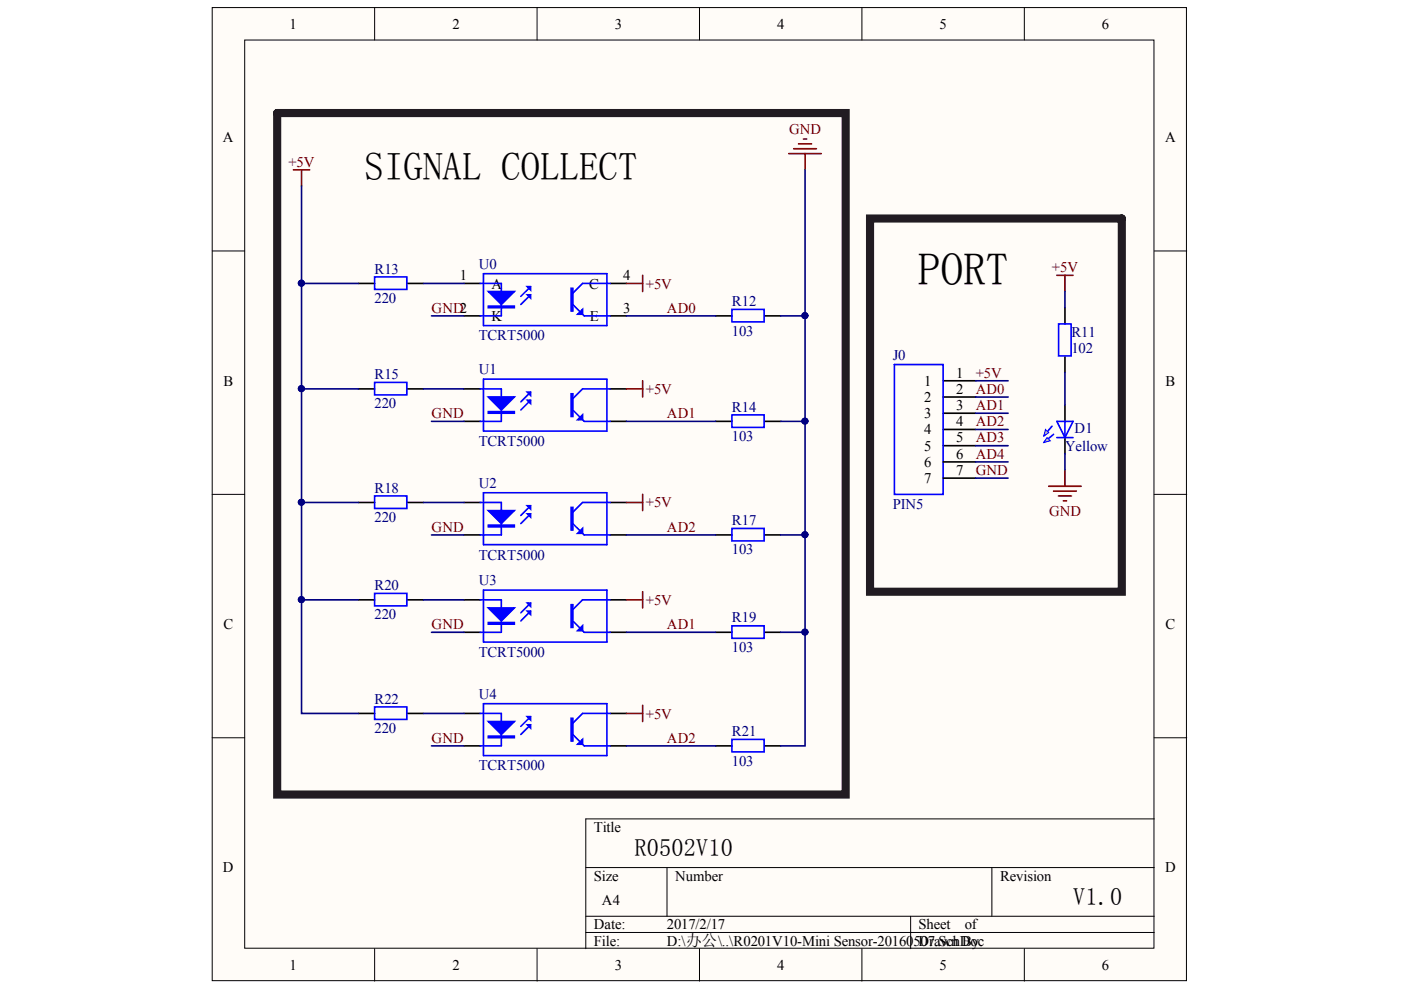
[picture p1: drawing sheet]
<svg xmlns="http://www.w3.org/2000/svg" width="297mm" height="210mm" viewBox="0 0 297 210" stroke-linecap="round" stroke-linejoin="round" font-family="sans-serif">
<g fill="#fffcf8" stroke="#000" stroke-width=".21">
<path d="M45 1.6h206.5v206.3h-206.5z"/>
<path d="M51.9 8.5h192.8v192.5h-192.8z"/>
</g>
<g fill="none" stroke="#000" stroke-width=".21">
<path d="M79.4 1.6v6.9M113.9 1.6v6.9M148.3 1.6v6.9M182.7 1.6v6.9M217.2 1.6v6.9M45 53.2h6.9M244.7 53.2h6.9M45 104.8h6.9M244.7 104.8h6.9M45 156.4h6.9M244.7 156.4h6.9M244.7 173.6h-120.5v27.5"/>
<path d="M124.2 183.9h120.5M124.2 194.3h120.5M124.2 197.7h120.5M141.4 183.9v10.4M193.1 194.3v6.8M210.3 183.9v10.4M79.4 201.1v6.9M113.9 201.1v6.9M148.3 201.1v6.9M182.7 201.1v6.9M217.2 201.1v6.9"/>
</g>
<path d="M98.4 60.1h3.4M98.4 67h3.4M129.4 60.1h3.4M129.4 67h3.4" fill="none" stroke="#000" stroke-width=".34"/>
<path d="M102.5 58h26.2v11h-26.2zM101.8 60.1h4.5v6.9h-4.5M112.5 62.5l-2.1 2.1M112.5 60.8l-2.1 2M121.4 64.6l2.5 2.4h5.5M129.4 60.1h-5.9l-2.1 2.1" fill="none" stroke="#00f" stroke-width=".34"/>
<path d="M103.5 61.8h5.5l-2.7 2.8z" fill="#00f"/>
<path d="M103.5 61.8h5.5l-2.7 2.8zM103.5 64.9h5.5v.4h-5.5zM103.5 65.1h5.5" fill="none" stroke="#00f" stroke-width=".34"/>
<path d="M111.8 60.8h.7v.7z" fill="#00f"/>
<path d="M111.8 60.8h.7v.7z" fill="none" stroke="#00f" stroke-width=".34"/>
<path d="M111.8 62.5h.7v.7z" fill="#00f"/>
<path d="M111.8 62.5h.7v.7zM121.1 61.1h.3v4.8h-.3zM121.3 61.1v4.8" fill="none" stroke="#00f" stroke-width=".34"/>
<path d="M122.5 66.6l1-1v1z" fill="#00f"/>
<path d="M122.5 66.6l1-1v1zM101.8 82.5h4.5v6.8h-4.5M102.5 80.4h26.2v11h-26.2zM112.5 84.9l-2.1 2M112.5 83.1l-2.1 2.1M121.4 86.9l2.5 2.4h5.5M129.4 82.5h-5.9l-2.1 2" fill="none" stroke="#00f" stroke-width=".34"/>
<path d="M98.4 82.5h3.4M98.4 89.3h3.4M129.4 82.5h3.4M129.4 89.3h3.4" fill="none" stroke="#000" stroke-width=".34"/>
<path d="M103.5 84.2h5.5l-2.7 2.7z" fill="#00f"/>
<path d="M103.5 84.2h5.5l-2.7 2.7zM103.5 87.3h5.5v.3h-5.5zM103.5 87.4h5.5" fill="none" stroke="#00f" stroke-width=".34"/>
<path d="M111.8 83.1h.7v.7z" fill="#00f"/>
<path d="M111.8 83.1h.7v.7z" fill="none" stroke="#00f" stroke-width=".34"/>
<path d="M111.8 84.9h.7v.7z" fill="#00f"/>
<path d="M111.8 84.9h.7v.7zM121.1 83.5h.3v4.8h-.3zM121.3 83.5v4.8" fill="none" stroke="#00f" stroke-width=".34"/>
<path d="M122.5 89l1-1v1z" fill="#00f"/>
<path d="M79.4 58.7h6.8v2.7h-6.8zM155.2 65.6h6.8v2.6h-6.8zM189.6 77.3h10.4v27.5h-10.4zM79.4 81.1h6.8v2.6h-6.8zM122.5 89l1-1v1zM155.2 88h6.8v2.6h-6.8zM101.8 106.5h4.5v6.9h-4.5M102.5 104.5h26.2v11h-26.2zM112.5 108.9l-2.1 2.1M112.5 107.2l-2.1 2.1M121.4 111l2.5 2.4h5.5M129.4 106.5h-5.9l-2.1 2.1" fill="none" stroke="#00f" stroke-width=".34"/>
<g fill="none" stroke="#000" stroke-width=".34">
<path d="M76 60.1h3.4M86.3 60.1h3.5M151.7 67h3.5M162.1 67h3.4M76 82.5h3.4M86.3 82.5h3.5M151.7 89.3h3.5M162.1 89.3h3.4M200 80.7h6.8M200 84.2h6.8M200 87.6h6.8M200 91.1h6.8"/>
<path d="M200 94.5h6.8M200 97.9h6.8M98.4 106.5h3.4M98.4 113.4h3.4M129.4 106.5h3.4M129.4 113.4h3.4M200 101.4h6.8"/>
</g>
<g fill="none" stroke="#000080" stroke-width=".34">
<path d="M63.9 39.5v20.6h12.1M170.7 36v31h-5.2M63.9 60.1v22.4h12.1M89.8 60.1h8.6M91.5 67h6.9M132.8 67h18.9M170.7 67v22.3h-5.2M89.8 82.5h8.6M91.5 89.3h6.9M132.8 89.3h18.9M206.8 80.7h6.9M206.8 84.2h6.9"/>
<path d="M206.8 87.6h6.9M206.8 91.1h6.9M206.8 94.5h6.9M206.8 97.9h6.9M206.8 101.4h6.9"/>
</g>
<g fill="#000080" stroke="#000080" stroke-width=".21">
<circle cx="63.9" cy="82.4" r=".65"/>
<circle cx="63.9" cy="60" r=".65"/>
<circle cx="170.7" cy="89.3" r=".65"/>
<circle cx="170.7" cy="66.9" r=".65"/>
</g>
<path d="M62.2 36h3.5M63.9 36v3.5M167.2 32.6h6.9M168.3 31.5h4.8M169.3 30.5h2.8M170.3 29.5h.7M170.7 32.6v3.4M136.3 58.4v3.4M132.8 60.1h3.5M132.8 82.5h3.5M136.3 80.7v3.5" fill="none" stroke="#800000" stroke-width=".34"/>
<path d="M103.5 108.3h5.5l-2.7 2.7z" fill="#00f"/>
<path d="M103.5 108.3h5.5l-2.7 2.7zM103.5 111.4h5.5v.3h-5.5zM103.5 111.5h5.5" fill="none" stroke="#00f" stroke-width=".34"/>
<path d="M111.8 107.2h.7v.7z" fill="#00f"/>
<path d="M111.8 107.2h.7v.7z" fill="none" stroke="#00f" stroke-width=".34"/>
<path d="M111.8 108.9h.7v.7z" fill="#00f"/>
<path d="M111.8 108.9h.7v.7zM121.1 107.6h.3v4.8h-.3zM121.3 107.6v4.8" fill="none" stroke="#00f" stroke-width=".34"/>
<path d="M122.5 113.1l1-1.1v1.1z" fill="#00f"/>
<path d="M79.4 105.2h6.8v2.6h-6.8zM122.5 113.1l1-1.1v1.1zM155.2 112h6.8v2.7h-6.8zM101.8 127.2h4.5v6.9h-4.5M102.5 125.1h26.2v11h-26.2zM112.5 129.6l-2.1 2.1M112.5 127.9l-2.1 2M121.4 131.7l2.5 2.4h5.5M129.4 127.2h-5.9l-2.1 2" fill="none" stroke="#00f" stroke-width=".34"/>
<path d="M76 106.5h3.4M86.3 106.5h3.5M151.7 113.4h3.5M162.1 113.4h3.4M98.4 127.2h3.4M98.4 134.1h3.4M129.4 127.2h3.4M129.4 134.1h3.4" fill="none" stroke="#000" stroke-width=".34"/>
<path d="M63.9 82.5v24h12.1M170.7 89.3v24.1h-5.2M89.8 106.5h8.6M91.5 113.4h6.9M132.8 113.4h18.9" fill="none" stroke="#000080" stroke-width=".34"/>
<path d="M132.8 106.5h3.5M136.3 104.8v3.5" fill="none" stroke="#800000" stroke-width=".34"/>
<g fill="#000080" stroke="#000080" stroke-width=".21">
<circle cx="63.9" cy="82.4" r=".65"/>
<circle cx="63.9" cy="106.5" r=".65"/>
<circle cx="170.7" cy="113.4" r=".65"/>
<circle cx="170.7" cy="89.3" r=".65"/>
</g>
<path d="M103.5 128.9h5.5l-2.7 2.8z" fill="#00f"/>
<path d="M103.5 128.9h5.5l-2.7 2.8zM103.5 132h5.5v.3h-5.5zM103.5 132.2h5.5" fill="none" stroke="#00f" stroke-width=".34"/>
<path d="M111.8 127.9h.7v.7z" fill="#00f"/>
<path d="M111.8 127.9h.7v.7z" fill="none" stroke="#00f" stroke-width=".34"/>
<path d="M111.8 129.6h.7v.7z" fill="#00f"/>
<path d="M111.8 129.6h.7v.7zM121.1 128.2h.3v4.8h-.3zM121.3 128.2v4.8" fill="none" stroke="#00f" stroke-width=".34"/>
<path d="M122.5 133.7l1-1v1z" fill="#00f"/>
<path d="M79.4 125.8h6.8v2.7h-6.8zM122.5 133.7l1-1v1zM155.2 132.7h6.8v2.6h-6.8zM101.8 151.3h4.5v6.8h-4.5M102.5 149.2h26.2v11h-26.2zM112.5 153.7l-2.1 2M112.5 151.9l-2.1 2.1M121.4 155.7l2.5 2.4h5.5M129.4 151.3h-5.9l-2.1 2" fill="none" stroke="#00f" stroke-width=".34"/>
<path d="M76 127.2h3.4M86.3 127.2h3.5M151.7 134.1h3.5M162.1 134.1h3.4M98.4 151.3h3.4M98.4 158.1h3.4M129.4 151.3h3.4M129.4 158.1h3.4" fill="none" stroke="#000" stroke-width=".34"/>
<path d="M89.8 127.2h8.6M91.5 134.1h6.9M132.8 134.1h18.9" fill="none" stroke="#000080" stroke-width=".34"/>
<path d="M132.8 127.2h3.5M136.3 125.5v3.4" fill="none" stroke="#800000" stroke-width=".34"/>
<path d="M103.5 153h5.5l-2.7 2.7z" fill="#00f"/>
<path d="M103.5 153h5.5l-2.7 2.7zM103.5 156.1h5.5v.3h-5.5zM103.5 156.3h5.5" fill="none" stroke="#00f" stroke-width=".34"/>
<path d="M111.8 151.9h.7v.7z" fill="#00f"/>
<path d="M111.8 151.9h.7v.7z" fill="none" stroke="#00f" stroke-width=".34"/>
<path d="M111.8 153.7h.7v.7z" fill="#00f"/>
<path d="M111.8 153.7h.7v.7zM121.1 152.3h.3v4.8h-.3zM121.3 152.3v4.8" fill="none" stroke="#00f" stroke-width=".34"/>
<path d="M122.5 157.8l1-1v1z" fill="#00f"/>
<path d="M224.4 68.7h2.7v6.8h-2.7zM223 90.4l-1.7 2M223.4 92.1l-2.1 1.7M224.1 89.3h3.4l-1.7 3.5zM224.1 92.8h3.4M225.8 89.3v3.5M79.4 149.9h6.8v2.6h-6.8zM122.5 157.8l1-1v1zM155.2 156.8h6.8v2.6h-6.8z" fill="none" stroke="#00f" stroke-width=".34"/>
<path d="M225.8 65.3v3.4M225.8 75.6v3.4M225.8 85.9v3.4M225.8 92.8v3.4M76 151.3h3.4M86.3 151.3h3.5M151.7 158.1h3.5M162.1 158.1h3.4" fill="none" stroke="#000" stroke-width=".34"/>
<path d="M63.9 106.5v20.7h12.1M170.7 113.4v20.7h-5.2M63.9 127.2v24.1h12.1M170.7 134.1v24h-5.2M89.8 151.3h8.6M91.5 158.1h6.9M132.8 158.1h18.9" fill="none" stroke="#000080" stroke-width=".34"/>
<path d="M132.8 151.3h3.5M136.3 149.5v3.5" fill="none" stroke="#800000" stroke-width=".34"/>
<g fill="#000080" stroke="#000080" stroke-width=".21">
<circle cx="170.7" cy="134" r=".65"/>
<circle cx="170.7" cy="113.4" r=".65"/>
<circle cx="63.9" cy="127.1" r=".65"/>
<circle cx="63.9" cy="106.5" r=".65"/>
</g>
<path d="M221.7 91.1l.6 .6-1 .7z" fill="#c0c0c0"/>
<path d="M221.7 91.1l.6 .6-1 .7z" fill="none" stroke="#00f" stroke-width=".21"/>
<path d="M222 92.8l.7 .7-1.4 .3z" fill="#c0c0c0"/>
<path d="M222 92.8l.7 .7-1.4 .3z" fill="none" stroke="#00f" stroke-width=".21"/>
<path d="M225.8 61.8v3.5M225.8 79v6.9M225.8 96.2v3.5" fill="none" stroke="#000080" stroke-width=".34"/>
<path d="M224.1 58.4h3.4M225.8 58.4v3.4M225.8 99.7v3.4M222.3 103.1h6.9M223.4 104.1h4.8M224.4 105.2h2.8M225.4 106.2h.7" fill="none" stroke="#800000" stroke-width=".34"/>
<path d="M58.8 24h120.5v144.5h-120.5zM184.5 46.3h53.3v79.2h-53.3z" fill="none" stroke="#211b22" stroke-width="1.7"/>
<text font-size="9.6" x="194.6" y="60.5">PORT</text>
<text font-size="8.3" x="77.3" y="38.1">SIGNAL COLLECT</text>
<g font-size="5.2">
<text x="134.6" y="181.5">R0502V10</text>
<text x="227.5" y="191.8">V1.0</text>
</g>
<g font-size="3.1">
<text x="61.4" y="6.1">1</text>
<text x="95.9" y="6.1">2</text>
<text x="130.3" y="6.1">3</text>
<text x="164.7" y="6.1">4</text>
<text x="199.2" y="6.1">5</text>
<text x="233.6" y="6.1">6</text>
<text x="47.3" y="30.2">A</text>
<text x="247" y="30.2">A</text>
<text x="97.5" y="59.4">1</text>
<text x="132.1" y="59.4">4</text>
<text x="104.2" y="61.2">A</text>
<text x="124.9" y="61.2">C</text>
<text x="104.2" y="68">K</text>
<text x="125.1" y="68">E</text>
<text x="132.1" y="66.3">3</text>
<text x="47.4" y="81.8">B</text>
<text x="196" y="81.8">1</text>
<text x="202.7" y="80.1">1</text>
<text x="202.7" y="83.5">2</text>
<text x="247.1" y="81.8">B</text>
<text x="196" y="85.3">2</text>
<text x="196" y="88.6">3</text>
<text x="202.7" y="86.9">3</text>
<text x="196" y="92.1">4</text>
<text x="196" y="95.6">5</text>
<text x="202.7" y="90.4">4</text>
<text x="202.7" y="93.8">5</text>
<text x="196" y="98.9">6</text>
<text x="202.7" y="97.3">6</text>
<text x="202.7" y="100.7">7</text>
<text x="196" y="102.4">7</text>
<text x="47.4" y="133.4">C</text>
<text x="247.1" y="133.4">C</text>
<text x="125.9" y="176.4">Title</text>
<text x="47.3" y="185">D</text>
<text x="247" y="185">D</text>
<text x="125.9" y="186.7">Size</text>
<text x="127.6" y="191.9">A4</text>
<text x="143.2" y="186.7">Number</text>
<text x="212" y="186.7">Revision</text>
<text x="125.9" y="197">Date:</text>
<text x="141.4" y="197">2017/2/17</text>
<text x="194.8" y="197">Sheet</text>
<text x="204.5" y="197">of</text>
<text x="125.9" y="200.5">File:</text>
<text x="141.4" y="200.5">D:\办公\..\R0201V10-Mini Sensor-20160</text>
<text x="193.7" y="200.5">5Drawn By:</text>
<text x="195.2" y="200.5">07.SchDoc</text>
<text x="61.4" y="205.7">1</text>
<text x="95.9" y="205.7">2</text>
<text x="130.3" y="205.7">3</text>
<text x="164.7" y="205.7">4</text>
<text x="199.2" y="205.7">5</text>
<text x="233.6" y="205.7">6</text>
</g>
<g font-size="3.1" fill="#800000">
<text x="167.3" y="28.5">GND</text>
<text x="61.1" y="35.3">+5V</text>
<text x="223" y="57.7">+5V</text>
<text x="136.9" y="61.2">+5V</text>
<text x="91.5" y="66.3">GND2</text>
<text x="141.4" y="66.3">AD0</text>
<text x="136.9" y="83.5">+5V</text>
<text x="206.9" y="80.1">+5V</text>
<text x="206.9" y="83.5">AD0</text>
<text x="91.5" y="88.6">GND</text>
<text x="141.4" y="88.6">AD1</text>
<text x="206.9" y="86.9">AD1</text>
<text x="206.9" y="90.4">AD2</text>
<text x="206.9" y="93.8">AD3</text>
<text x="206.9" y="100.7">GND</text>
<text x="206.9" y="97.3">AD4</text>
<text x="136.9" y="107.6">+5V</text>
<text x="91.5" y="112.7">GND</text>
<text x="141.4" y="112.7">AD2</text>
<text x="222.4" y="109.3">GND</text>
<text x="136.9" y="128.3">+5V</text>
<text x="91.5" y="133.4">GND</text>
<text x="141.4" y="133.4">AD1</text>
<text x="136.9" y="152.3">+5V</text>
<text x="91.5" y="157.5">GND</text>
<text x="141.4" y="157.5">AD2</text>
</g>
<g font-size="3.1" fill="#000080">
<text x="79.4" y="58">R13</text>
<text x="101.5" y="57">U0</text>
<text x="79.4" y="64.2">220</text>
<text x="155.2" y="64.9">R12</text>
<text x="155.2" y="71.1">103</text>
<text x="227.2" y="71.5">R11</text>
<text x="101.5" y="72.2">TCRT5000</text>
<text x="189.3" y="76.3">J0</text>
<text x="227.2" y="74.9">102</text>
<text x="79.4" y="80.4">R15</text>
<text x="101.5" y="79.3">U1</text>
<text x="79.4" y="86.6">220</text>
<text x="155.2" y="87.3">R14</text>
<text x="101.5" y="94.5">TCRT5000</text>
<text x="155.2" y="93.5">103</text>
<text x="225.8" y="95.6">Yellow</text>
<text x="227.8" y="91.8">D1</text>
<text x="79.4" y="104.5">R18</text>
<text x="101.5" y="103.4">U2</text>
<text x="189.3" y="107.9">PIN5</text>
<text x="79.4" y="110.7">220</text>
<text x="155.2" y="111.4">R17</text>
<text x="101.5" y="118.6">TCRT5000</text>
<text x="155.2" y="117.5">103</text>
<text x="79.4" y="125.1">R20</text>
<text x="101.5" y="124.1">U3</text>
<text x="79.4" y="131.3">220</text>
<text x="155.2" y="132">R19</text>
<text x="101.5" y="139.2">TCRT5000</text>
<text x="155.2" y="138.2">103</text>
<text x="79.4" y="149.2">R22</text>
<text x="101.5" y="148.2">U4</text>
<text x="79.4" y="155.4">220</text>
<text x="155.2" y="156.1">R21</text>
<text x="101.5" y="163.3">TCRT5000</text>
<text x="155.2" y="162.3">103</text>
</g>
</svg>
